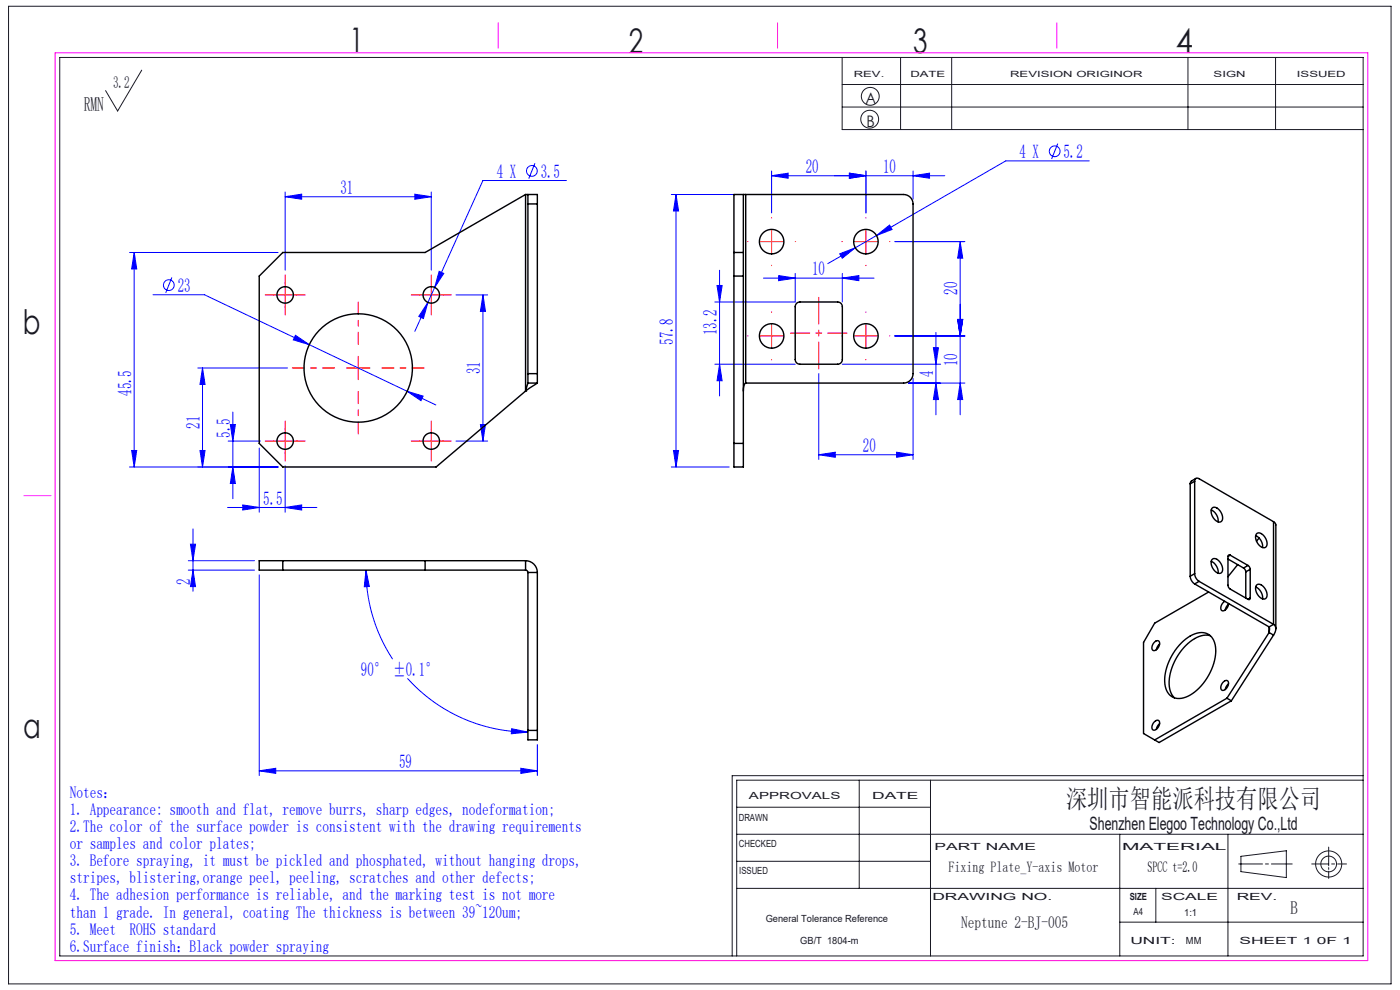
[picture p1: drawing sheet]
<svg xmlns="http://www.w3.org/2000/svg" width="297mm" height="210mm" viewBox="0 0 297 210" stroke-linecap="round" stroke-linejoin="round" font-family="sans-serif">
<g fill="none" stroke="#00f" stroke-width=".21">
<path d="M113.5 34.6l-1.3 3.3M120.2 38.3h-17.7l-14.5 32M163.7 37.3l3.5-.6v1.1zM163.7 37.3h36.7M163.7 36.3v8.9M180.2 36.7l3.5 .6-3.5 .5zM183.7 36.3v8.9M193.7 37.3l3.5-.6v1.1zM193.7 36.3v6M224.4 30.5l-1.3 3.2M231.1 34.1h-17.7l-27.5 15.9M27.5 53.6h31.5"/>
<path d="M28.5 53.6v45.5M28.5 53.6l.5 3.5h-1.1zM36.5 58.9l-1.3 3.2M60.5 41.7l3.5-.5v1.1zM60.5 40.7v16.6M60.5 41.7h31M88 41.2l3.5 .5-3.5 .6zM91.5 40.7v16.6M93.2 57.6l.9 .4-1.9 3zM142.4 41.3h14.3M143.4 41.3l.6 3.5h-1.1zM143.4 41.3v57.8"/>
<path d="M152.7 57.3v26.7M162 59h23.4M165.2 58.5l3.5 .5-3.5 .5zM168.7 58v6.1h-17M178.1 53.8l3.3-1.2-2.7 2.2zM178.7 59l3.5-.5v1zM178.7 58v6.1M185.9 50l2.8-2.3 .5 1zM185.9 50l-10.3 5.9M189.8 51.3h14.9M203.7 51.3l.5 3.5h-1zM203.7 51.3v36.7"/>
<path d="M32.5 62.5h10.9l22.2 10.6M42 78.1h19M43 78.1l.5 3.5h-1.1zM43 78.1v21M62.7 71.1l2.9 2-3.4-1zM65.6 73.1l26.9 12.8M90.8 64.2l-1 3.4-1-.5zM96.7 62.6h6.8M102.5 62.6l.5 3.5h-1.1zM102.5 62.6v31M151.7 77.3h17M152.1 60.6h1.1l-.5 3.5z"/>
<path d="M152.7 77.3l.5 3.5h-1.1zM173.7 79.3v18.2M178.7 77.3h20.9M189.8 71.3h14.9M198 73.8h1.1l-.5 3.5zM198.6 70.5v17.5M203.2 67.8h1l-.5 3.5zM27.5 99.1h31.5M27.9 95.6h1.1l-.5 3.5zM42.4 95.6h1.1l-.5 3.5zM48.4 93.6h6.8M48.9 90.1h1l-.5 3.5z"/>
<path d="M49.4 99.1l.5 3.5h-1zM49.4 87.4v18.4M55 95.1v13.5M60.5 98.8v9.8M86.4 83l3.4 1-.5 1zM96.7 93.6h6.8M101.9 90.1h1.1l-.5 3.5zM142.4 99.1h12.3M142.9 95.6h1.1l-.6 3.5zM173.7 96.5l3.5-.6v1.1zM173.7 96.5h20M190.2 95.9l3.5 .6-3.5 .5z"/>
<path d="M192.7 81.3h12M193.7 80.3v17.2M198.6 81.3l.5 3.5h-1.1zM203.7 81.3l.5 3.5h-1zM39.9 118.9h14.1M40.4 115.4h1.1l-.6 3.5zM40.9 112.2v13.2M48.3 107.6h18.9M51.5 107.1l3.5 .5-3.5 .6zM60.5 107.6l3.5-.5v1.1zM39.9 120.9h14.1M40.9 120.9l.6 3.5h-1.1z"/>
<path d="M55 121.9v42.6M77.6 120.9l.8 3.5-1.1 .1zM77.6 120.9a34.3 34.3 0 0 0 5.7 18.9M86.4 143.9a34.4 34.4 0 0 0 25.6 11.4M108.5 154.6l3.5 .7-3.5 .4zM114 157.9v6.6M55 163.5l3.5-.5v1.1zM55 163.5h59M110.5 163l3.5 .5-3.5 .6z"/>
<circle cx="112.8" cy="36.3" r="1.14"/>
<circle cx="223.7" cy="32.1" r="1.14"/>
<circle cx="35.8" cy="60.5" r="1.14"/>
</g>
<g fill="none" stroke="#191924" stroke-width=".21">
<path d="M1.8 1.3h293.3v207.4h-293.3zM12.7 12.2h276.5v190.6h-276.5zM30.1 14.9l-5.1 8.6-2.6-4.3M178.7 12.2v15.3h110.5M178.7 17.9h110.5M191.1 12.2v15.3M201.9 12.2v15.3M252 12.2v15.3M270.6 12.2v15.3M178.7 22.7h110.5M156.3 177h132.9M156.3 171.2h41.1"/>
<path d="M182.3 165.5v22.9M197.4 165.5v37.3M237.6 177v25.8M260.5 177v25.8M281.9 179.7v4M289.2 165.5h-132.9v37.3M289.2 164.5h-133.9v38.3M156.3 188.4h132.9M156.3 182.7h41.1M237.6 195.6h51.6M245.2 188.4v7.2M262.8 183.3h5"/>
<path d="M263.3 181.6l9.6-1.1v5.7l-9.6-1.3zM268.5 183.3h.6M269.7 183.3h4.4M278.3 183.3h3.6M281.9 184v.4M281.9 184.8v1.5M282.5 183.3h.6M283.8 183.3h1.9"/>
<circle cx="184.5" cy="25.3" r="1.89"/>
<circle cx="184.6" cy="20.4" r="1.89"/>
<circle cx="281.9" cy="183.3" r="1.67"/>
<circle cx="281.9" cy="183.3" r="2.77"/>
</g>
<g fill="none" stroke="#f00" stroke-width=".21" stroke-dasharray="30.5 1.3 1.3 1.3">
<path d="M158.7 51.3h-.1M163.7 46.3v-.1M163.7 56.3v.1M168.7 51.3h.1M178.7 51.3h-.1M183.7 46.3v-.1M183.7 56.3v.1M188.7 51.3h.1M58 62.6h-1.8M60.5 60.1v-1.8M60.5 65.1v1.7M63 62.6h1.7"/>
<path d="M89 62.6h-1.8M91.5 60.1v-1.8M91.5 65.1v1.7M94 62.6h1.7M158.7 71.3h-.1M163.7 66.3v-.1M163.7 76.3v.1M168.7 71.3h.1M178.7 71.3h-.1M183.7 66.3v-.1M183.7 76.3v.1M188.7 71.3h.1"/>
<path d="M58 93.6h-1.8M60.5 91.1v-1.8M60.5 96.1v1.7M63 93.6h1.7M89 93.6h-1.8M91.5 91.1v-1.8M91.5 96.1v1.7M94 93.6h1.7"/>
</g>
<path d="M71 78.1h-9M76 73.1v-9M81 78.1h9M76 83.1v9" fill="none" stroke="#f00" stroke-width=".21" stroke-dasharray="30.5 1.3 1.3 1.3" stroke-dashoffset="27.9"/>
<g fill="none" stroke="#f00" stroke-width=".21">
<path d="M161.2 51.3h5M163.7 48.8v5M181.2 51.3h5M183.7 48.8v5M58 62.6h5M60.5 60.1v5M73.5 78.1h5M76 75.6v5M89 62.6h5M91.5 60.1v5M161.2 71.3h5M163.7 68.8v5"/>
<path d="M181.2 71.3h5M183.7 68.8v5M58 93.6h5M60.5 91.1v5M89 93.6h5M91.5 91.1v5"/>
</g>
<path d="M173.7 63.1v15.2" fill="none" stroke="#f00" stroke-width=".21" stroke-dasharray="30.5 1.3 1.3 1.3" stroke-dashoffset="24.8"/>
<path d="M167.7 70.7h12" fill="none" stroke="#f00" stroke-width=".21" stroke-dasharray="30.5 1.3 1.3 1.3" stroke-dashoffset="26.4"/>
<path d="M11.7 11.2h278.5v192.6h-278.5zM105.7 4.8v5.4M165 4.8v5.4M224.2 4.8v5.4M5.1 105.1h5.7" fill="none" stroke="#f0f" stroke-width=".21"/>
<g fill="#00f">
<path d="M86.4 83l2.9 2 .5-1zM62.7 71.1l-.5 1 3.4 1zM90.8 64.2l-2 2.9 1 .5zM93.2 57.6l-1 3.4 1.9-3zM178.1 53.8l.6 1 2.7-2.2zM185.9 50l3.3-1.3-.5-1zM180.2 36.7l3.5 .6-3.5 .5zM193.7 37.3l3.5-.6v1.1zM173.7 96.5l3.5-.6v1.1zM190.2 95.9l3.5 .6-3.5 .5zM77.6 120.9l.8 3.5-1.1 .1zM108.5 154.6l3.5 .7-3.5 .4z"/>
<path d="M163.7 37.3l3.5-.6v1.1zM180.2 36.7l3.5 .6-3.5 .5z"/>
<path d="M51.5 107.1l3.5 .5-3.5 .6zM60.5 107.6l3.5-.5v1.1zM60.5 41.7l3.5-.5v1.1zM88 41.2l3.5 .5-3.5 .6z"/>
<path d="M27.9 95.6h1.1l-.5 3.5zM28.5 53.6l.5 3.5h-1.1zM49.4 99.1l.5 3.5h-1zM48.9 90.1h1l-.5 3.5z"/>
<path d="M102.5 62.6l.5 3.5h-1.1zM101.9 90.1h1.1l-.5 3.5zM203.7 51.3l.5 3.5h-1zM203.2 67.8h1l-.5 3.5zM198 73.8h1.1l-.5 3.5zM198.6 81.3l.5 3.5h-1.1zM152.1 60.6h1.1l-.5 3.5zM152.7 77.3l.5 3.5h-1.1zM203.2 67.8h1l-.5 3.5zM203.7 81.3l.5 3.5h-1zM143.4 41.3l.6 3.5h-1.1zM142.9 95.6h1.1l-.6 3.5zM40.4 115.4h1.1l-.6 3.5zM40.9 120.9l.6 3.5h-1.1z"/>
<path d="M43 78.1l.5 3.5h-1.1zM42.4 95.6h1.1l-.5 3.5z"/>
<path d="M165.2 58.5l3.5 .5-3.5 .5zM178.7 59l3.5-.5v1zM55 163.5l3.5-.5v1.1zM110.5 163l3.5 .5-3.5 .6z"/>
</g>
<g fill="none" stroke="#000" stroke-width=".3">
<path d="M111.5 41.3h.5M111.5 41.3v41.7M111.5 41.3l-21.3 12.3h-30.2l-5 5v35.5l5 5h32.5l19-16.1M112 41.3v2M112 41.3h2v2M112 43.3v36M112 43.3h2M114 43.3v36M155.7 41.3h2v57.8h-2zM155.7 53.6h2M155.7 58.6h2M157.7 41.3h.5"/>
<path d="M158.2 41.3h33.5a2 2 0 0 1 2 2v36a2 2 0 0 1-2 2h-33.5M158.2 41.3v40M112 79.3v2M112 79.3h2M114 79.3v2M169 64.4l.7-.3h8a1 1 0 0 1 1 1v11.2a1 1 0 0 1-1 1h-8a1 1 0 0 1-1-1v-11.2zM111.5 83h.1M112 81.3l-.5 1.7M112 81.3h2M114 81.3l-2.5 1.7M155.7 94.1h2M158.2 81.3h-.1a1.1 1.1 0 0 0-.4 1v.7"/>
<path d="M60 118.9v2M90.2 118.9v2M111.5 118.9a2.5 2.5 0 0 1 2.5 2.5M111.5 118.9v2M111.5 118.9h-56.5v2h56.5M252.5 102.6v19.6M253.4 102.1a.57 .57 0 0 1 .3-.6 .57 .57 0 0 1 .7 0l15.8 9.2M253.4 102.1v19.6M253.4 102.1l-.9 .5M253.7 101.5l-1 .6-.2 .5M257 119.1a2.54 2.54 0 0 1 1.4 2.5M257 108.2a2.54 2.54 0 0 1 1.4 2.5"/>
<path d="M257.2 107.8a1.49 1.49 0 0 1 1.9 1.1 1.16 1.16 0 0 1-.4 1.9 2.23 2.23 0 0 1-1.5-3zM257.2 118.7a1.49 1.49 0 0 1 1.9 1.1 1.16 1.16 0 0 1-.4 1.8 2.23 2.23 0 0 1-1.5-2.9zM260.5 118l.1 6.5 .4 .5 3.8 2.1M260.5 118.6l3.3 1.9M261 117.8a.29 .29 0 0 0-.4-.1 .29 .29 0 0 0-.1 .3M261 117.8l3.8 2.1M261 117.8l-.5 .2M262.6 119.8l-2.1 2.5M264.8 119.9l.3 .4 .1 .5M264.8 119.9l-1 .6M266.4 113.6a2.54 2.54 0 0 1 1.4 2.5M266.6 113.2a1.49 1.49 0 0 1 2 1.2 1.16 1.16 0 0 1-.5 1.8 2.23 2.23 0 0 1-1.5-3z"/>
<path d="M267.1 114.1l-.5 .7M270.2 110.7l.3 .3 .2 .3v22.1M270.2 110.7v21.7M111.5 120.9l.3 .2 .2 .3M112 121.4v33.5M112 121.4h2M114 121.4v33.5M244.8 136.3a.67 .67 0 0 1 1-.3 .67 .67 0 0 1 .1 1 1.03 1.03 0 0 1-1.4 .8l-.1-.5zM246 136.6l-.4 .5-.3 .7M250.6 136.4a5.3 5.3 0 0 1 5.5-2 4 4 0 0 1 1.8 4.5 11.6 11.6 0 0 1-6.4 9 3 3 0 0 1-4.4-2.8 11.5 11.5 0 0 1 3.5-8.7zM252.5 122.2a2.08 2.08 0 0 0 .9 1.7M253.4 121.7a2.09 2.09 0 0 0 1 1.6"/>
<path d="M253.4 121.7l-.9 .5M253.4 123.9l15.8 9.1M254.4 123.3l15.8 9.1M254.4 123.3l-1 .6M256.4 125.6l-11.4 6.6-2.4 4.1v19.3l2.4 1.4M256.8 134.9a5.5 5.5 0 0 0-5.3 2.1 11.2 11.2 0 0 0-3.3 9.2l.3 .9 .7 .9M259.8 127.6a1.48 1.48 0 0 0-.6 1.9 1.36 1.36 0 0 0 1.4-1.5M260.6 128.2l-.4 .4-.3 .8M263.8 120.5l.3 .3 .2 .5M264.3 121.3v5.6M265.2 126.9a.29 .29 0 0 1-.1 .3 .29 .29 0 0 1-.3-.1M265.2 120.8v6.1"/>
<path d="M265.2 126.9l-.4 .2M265.2 120.8l-.9 .5M266.4 124.5a2.54 2.54 0 0 1 1.4 2.5M266.6 124.1a1.49 1.49 0 0 1 2 1.2 1.16 1.16 0 0 1-.5 1.8 2.23 2.23 0 0 1-1.5-3zM269.2 133v1.2M269.2 134.2l-8.9 13.9M269.2 134.2l1 .5M270.2 132.4a1.57 1.57 0 0 1 0 2.3M270.2 132.4l-1 .6M270.2 134.7l-9 14M112 154.9v2h2v-2M112 154.9h2"/>
<path d="M244.8 153.2a.67 .67 0 0 1 1-.4 .67 .67 0 0 1 .1 1.1 1.03 1.03 0 0 1-1.4 .8l-.1-.6zM246 153.5l-.4 .5-.3 .7M259.4 144.8a.67 .67 0 0 1 1-.4 .67 .67 0 0 1 .1 1.1 1.03 1.03 0 0 1-1.4 .8l-.1-.6zM260.3 148.1l-15.3 8.9M260.3 148.1l.9 .6M260.6 145.1l-.4 .4-.3 .8M261.2 148.7l-15.3 8.8-.9-.5"/>
<circle cx="163.7" cy="51.3" r="2.6"/>
<circle cx="183.7" cy="51.3" r="2.6"/>
<circle cx="60.5" cy="62.6" r="1.75"/>
<circle cx="76" cy="78.1" r="11.5"/>
<circle cx="91.5" cy="62.6" r="1.75"/>
<circle cx="163.7" cy="71.3" r="2.6"/>
<circle cx="183.7" cy="71.3" r="2.6"/>
<circle cx="60.5" cy="93.6" r="1.75"/>
<circle cx="91.5" cy="93.6" r="1.75"/>
</g>
<g font-size="7.2" fill="#191924">
<text x="74.1" y="11">1</text>
<text x="133.4" y="11.2">2</text>
<text x="193.7" y="11.3">3</text>
<text x="249.4" y="11.3">4</text>
<text x="4.8" y="70.9">b</text>
<text x="4.9" y="156.5">a</text>
</g>
<text font-size="5.6" fill="#191924" x="226.2" y="171.5">深圳市智能派科技有限公司</text>
<text font-size="4.2" fill="#191924" x="17.8" y="23.5">RMN</text>
<g font-size="4.1" fill="#00f">
<text x="216.3" y="33.6">4 X</text>
<text x="225.6" y="33.6">5.2</text>
<text x="72.2" y="41.2">31</text>
<text x="105.4" y="37.7">4 X</text>
<text x="114.7" y="37.7">3.5</text>
<text x="170.9" y="36.7">20</text>
<text x="187.3" y="36.7">10</text>
<text x="172.3" y="58.4">10</text>
<text x="37.7" y="61.9">23</text>
<text x="203.1" y="62.5" transform="rotate(-90 203.1 62.5)">20</text>
<text x="152.1" y="71.1" transform="rotate(-90 152.1 71.1)">13.2</text>
<text x="142.8" y="73.1" transform="rotate(-90 142.8 73.1)">57.8</text>
<text x="203.1" y="77.7" transform="rotate(-90 203.1 77.7)">10</text>
<text x="27.9" y="84" transform="rotate(-90 27.9 84)">45.5</text>
<text x="101.9" y="79.4" transform="rotate(-90 101.9 79.4)">31</text>
<text x="198" y="80" transform="rotate(-90 198 80)">4</text>
<text x="42.4" y="90.9" transform="rotate(-90 42.4 90.9)">21</text>
<text x="48.8" y="92.9" transform="rotate(-90 48.8 92.9)">5.5</text>
<text x="183.1" y="95.9">20</text>
<text x="55.8" y="107.1">5.5</text>
<text x="40.4" y="124.1" transform="rotate(-90 40.4 124.1)">2</text>
<text x="76.6" y="143.3">90° ±0.1°</text>
<text x="84.7" y="162.9">59</text>
</g>
<g font-size="3.9" fill="#191924">
<text x="231.2" y="176">Shenzhen Elegoo Technology Co.,Ltd</text>
<text x="273.8" y="193.8">B</text>
</g>
<g font-size="3.5" fill="#191924">
<text x="24" y="18.7">3.2</text>
<text x="203.9" y="196.8">Neptune 2-BJ-005</text>
</g>
<g font-size="3.5" fill="#00f">
<text x="14.8" y="169.2">Notes：</text>
<text x="14.8" y="172.8">1. Appearance: smooth and flat, remove burrs, sharp edges, nodeformation;</text>
<text x="14.8" y="176.5">2.The color of the surface powder is consistent with the drawing requirements</text>
<text x="14.8" y="180.1">or samples and color plates;</text>
<text x="14.8" y="183.7">3. Before spraying, it must be pickled and phosphated, without hanging drops,</text>
<text x="14.8" y="187.4">stripes, blistering,orange peel, peeling, scratches and other defects;</text>
<text x="14.8" y="191">4. The adhesion performance is reliable, and the marking test is not more</text>
<text x="14.8" y="194.6">than 1 grade. In general, coating The thickness is between 39~120um;</text>
<text x="14.8" y="198.3">5. Meet</text>
<text x="14.8" y="201.9">6.Surface finish：Black powder spraying</text>
<text x="27.5" y="198.3">ROHS standard</text>
</g>
<g font-size="3.4" fill="#191924">
<text x="183.6" y="22">A</text>
<text x="183.8" y="27">B</text>
</g>
<text font-size="3.2" fill="#191924" x="201.2" y="185">Fixing Plate_Y-axis Motor</text>
<text font-size="3.2" x="243.4" y="185">SPCC t=2.0</text>
<g font-size="2.1" fill="#191924">
<text x="158.9" y="169.5">APPROVALS</text>
<text x="185" y="169.5">DATE</text>
<text x="156.7" y="174.2">DRAWN</text>
<text x="156.7" y="179.7">CHECKED</text>
<text x="156.8" y="185.4">ISSUED</text>
<text x="198.2" y="180.4">PART NAME</text>
<text x="238" y="180.4">MATERIAL</text>
<text x="197.8" y="191">DRAWING NO.</text>
<text x="239.7" y="191">SIZE</text>
<text x="246.3" y="191">SCALE</text>
<text x="262.4" y="191">REV.</text>
<text x="162.4" y="195.6">General Tolerance Reference</text>
<text x="240.5" y="194.1">A4</text>
<text x="251.2" y="194.2">1:1</text>
<text x="169.8" y="200.2">GB/T 1804-m</text>
<text x="239.8" y="200.2">UNIT:</text>
<text x="251.6" y="200.2">MM</text>
<text x="262.9" y="200.2">SHEET 1 0F 1</text>
</g>
<g font-size="1.8" fill="#191924">
<text x="181.1" y="16.3">REV.</text>
<text x="193.1" y="16.3">DATE</text>
<text x="214.3" y="16.3">REVISION ORIGINOR</text>
<text x="257.5" y="16.3">SIGN</text>
<text x="275.1" y="16.3">ISSUED</text>
</g>
</svg>
